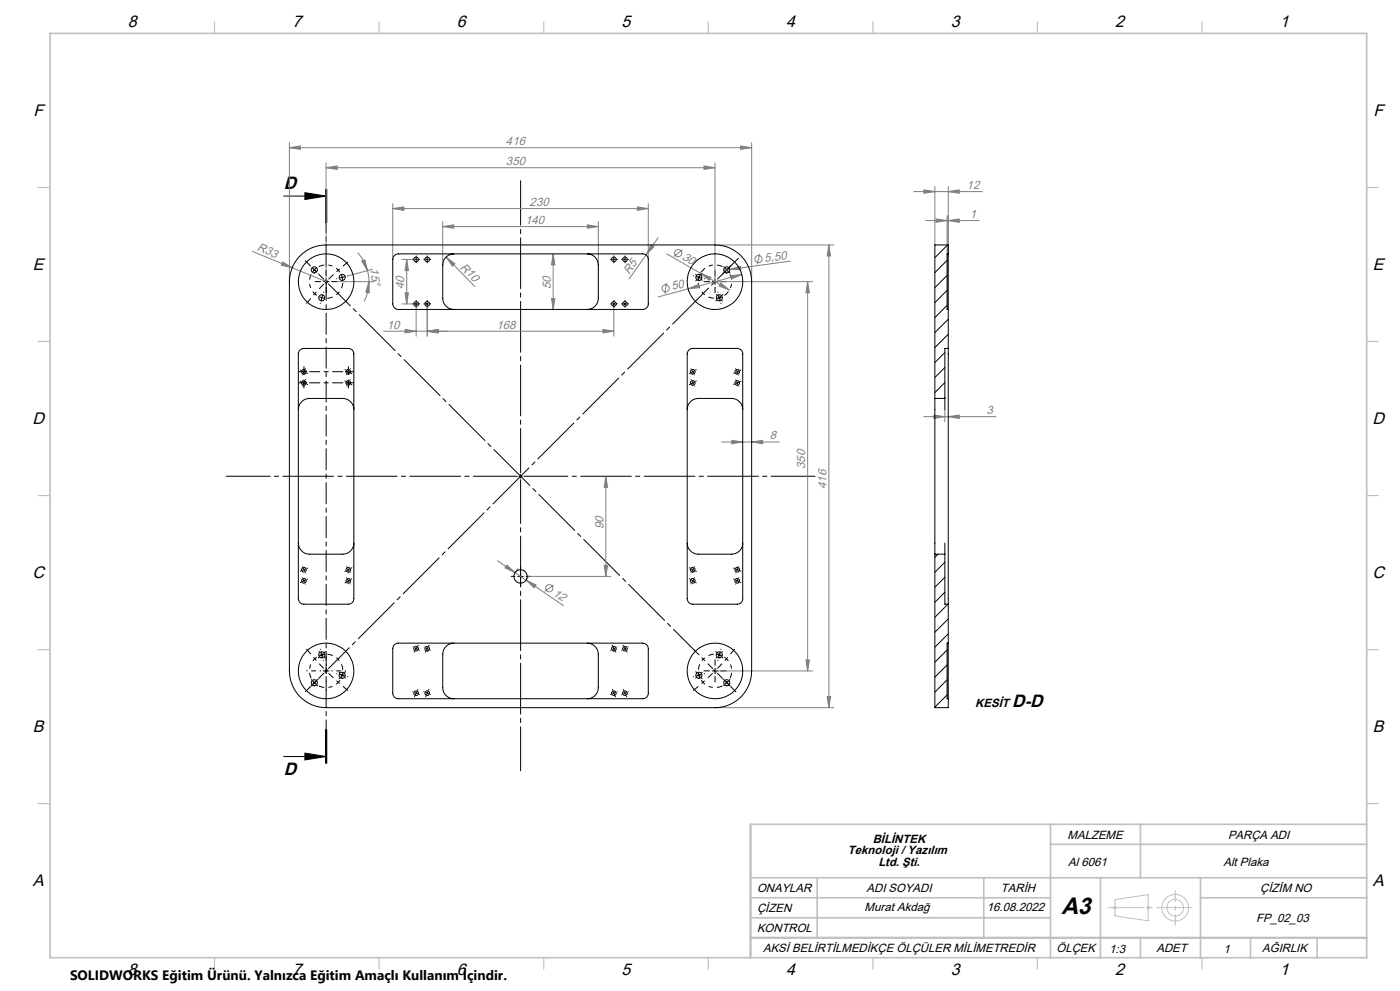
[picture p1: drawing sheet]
<svg xmlns="http://www.w3.org/2000/svg" width="420mm" height="297mm" viewBox="0 0 420 297" stroke-linecap="round" stroke-linejoin="round" font-family="sans-serif">
<g fill="none" stroke="#808080" stroke-width=".3">
<path d="M86.8 44.3l3.3-.6v1.1zM86.8 42.8v41.6M86.8 44.3h138.7M97.8 50.3l3.3-.6v1.1zM97.8 48.8v35.6l-10.1-4.1M97.8 50.3h116.7M211.2 49.7l3.3 .6-3.3 .5zM214.5 48.8v35.6h29.3M222.2 43.7l3.3 .6-3.3 .5zM225.5 42.8v41.6M274.1 57.4h20.6M277.2 56.9l3.3 .5-3.3 .5z"/>
<path d="M280.5 55.9v17.5M284.5 57.4l3.3-.5v1zM284.5 55.9v20.2M75.7 75.3l12 5M84.8 78.5l2.9 1.8-3.3-.8zM107.3 75.7l1.5 2.1 1.4 3.3M108.5 78.2l1-.3 .7 3.2zM117.8 62.5l3.3-.5v1zM117.8 61v16.7M117.8 62.5h76.7M120.5 77.7h3.3M122 77.7v13.4"/>
<path d="M122 77.7l.5 3.4h-1zM132.8 67.9l3.3-.5v1zM132.8 66.4v13M132.8 67.9h46.7M133.8 77l2.7 2.1-.8 .7zM133.8 77l8.7 8.9M165.9 76.1l.6 3.3h-1zM165.9 76.1v16.6M176.2 67.4l3.3 .5-3.3 .5zM179.5 66.4v13M191.2 62l3.3 .5-3.3 .5zM193.8 76.4l-5.1 7.2"/>
<path d="M194.5 61v16.7M195.3 73.4l.8 .6-2.3 2.4zM197.4 71.2l-3.6 5.2M200.1 76.1l10.1 5.8M204.8 74.8l-2.7 2.1M214.5 73.4h35.7M227.9 76.1l-.7 3.2M237.1 78.2l-20 2.8M248.7 73.4v138.7M248.7 73.4l.5 3.3h-1.1zM277.8 66.1h16M280.8 65.6l3.3 .5-3.3 .5z"/>
<path d="M284.1 64.6v11.5M284.5 66.1l3.3-.5v1zM101.2 84.4h11M110.2 81.1l.5 3.3M110.7 84.4l.1 3.4-1.1-.2zM110.7 84.4l-.4 3.1-1.1 2.9M111.7 80.7l-7.3 2M120.5 91.1h3.3M121.5 87.8h1l-.5 3.3zM121.5 98.7l3.3 .6-3.3 .5zM124.8 92.1v8.6M128.2 99.3l3.3-.6v1.1z"/>
<path d="M128.2 92.1v8.6M165.5 89.5h1l-.6 3.2zM180.9 98.7l3.2 .6-3.2 .5zM184.1 99.3h-69M184.1 92.1v8.6M199.9 84.8l-.4 3.2M206.4 86.6l3.1-1.4 .3 1zM206.4 86.6l-9 2.4M210.2 81.9l8.6 5M210.2 81.9l3.1 1.2-.5 .9zM210.4 81.6l-.8 1.7M216.2 84.8l2.6 2.1-3.1-1.2z"/>
<path d="M218.9 80.7l3.2-.9 .2 1zM219.2 82.6l3.3-.3-3 1.3zM222.5 82.3l-16.1 4.3M242.3 84.4l.5 3.3h-1zM242.3 84.4v116.7M216.5 132.5h17.3M219.5 132l3.3 .5-3.3 .5zM225.5 132.5l3.3-.5v1zM277.1 124.9h21.7M280.2 124.4l3.3 .5-3.3 .5zM283.5 122.8v3.6M284.5 124.9l3.3-.5v1z"/>
<path d="M181.8 142.8l.5 3.2h-1zM181.8 142.8v30M149.3 168.1l8.5 5.8M152.1 169.4l2.4 2.2-3-1.4zM155.4 170.4l-.9 1.2M157.8 173.9l3 1.4-.5 .8zM157.8 173.9l11.3 7.7M158.6 172.6l-.8 1.3M159 172.8h24.3M166.2 175.4l-2.8 1.8M181.3 169.4h1l-.5 3.4zM241.8 197.8h1l-.5 3.3z"/>
<path d="M214.5 201.1h29.3M214.5 212.1h35.7M248.1 208.8h1.1l-.5 3.3z"/>
<circle cx="203.5" cy="75.9" r="1.08"/>
<circle cx="227.5" cy="77.6" r="1.08"/>
<circle cx="199.7" cy="86.4" r="1.07"/>
<circle cx="164.8" cy="176.3" r="1.07"/>
</g>
<g fill="none" stroke="#000" stroke-width=".3" stroke-dasharray="15.2 1.3 1.3 1.3" stroke-linecap="butt">
<path d="M94.3 80.9l-.5 .6M94.3 80.9l.6-.6M96.6 89.2l.8 .2M96.6 89.2l-.8-.3M97.8 84.4l-.3 .4M97.8 84.4l.4-.4M208.9 82.4l-.3-.2M209.7 83.1l-.4-.3M209.7 83.1l.4 .3M209.7 83.1l-.2 .8M209.7 83.1l.3-.8M210.4 83.8l.3 .3"/>
<path d="M215.1 88.5l-.2-.3M215.8 89.2l-.3-.3M215.8 89.2l.3 .4M215.8 89.2l.8-.3M215.8 89.2l-.8 .2M216.5 90l.2 .3M217.3 80.2l-.3-.3M218.1 80.9l-.4-.4M218.1 80.9l.3 .3M218.8 81.6l.2 .3M90.8 112.3l-.1 .2M90.8 115.7l-.1 .1"/>
<path d="M91.2 111.4l-.2 .5M91.2 111.4l.2-.4M91.2 114.7l-.2 .5M91.2 114.7l.2-.4M91.6 113.8l.1-.2M91.6 110.5l.1-.2M104 112.3l-.1 .1M104 115.6v.2M104.5 114.7l-.2 .5M104.5 114.7l.3-.4M104.5 111.4l-.2 .4M104.5 111.4l.3-.4"/>
<path d="M105 113.9l.1-.2M105 110.5l.1-.1M207.3 110.5l-.1-.1M207.4 113.9l-.1-.2M207.8 114.7l-.2-.4M207.8 114.7l.3 .5M207.8 111.4l-.2-.4M207.8 111.4l.3 .4M208.3 115.6l.1 .2M208.4 112.3l.1 .1M220.7 110.5v-.2M220.8 113.8l-.1-.2"/>
<path d="M221.2 111.4l-.2-.4M221.2 111.4l.2 .5M221.2 114.7l-.2-.4M221.2 114.7l.2 .5M221.6 115.7v.1M221.6 112.3l.1 .2M90.8 173.2l-.1-.2M90.8 169.8l-.1-.2M91.2 174.1l.2 .4M91.2 174.1l-.2-.5M91.2 170.7l.2 .5M91.2 170.7l-.2-.4"/>
<path d="M91.6 171.6l.1 .2M91.6 175l.1 .1M104 173.2l-.1-.2M104 169.9v-.2M104.5 170.7l.3 .5M104.5 170.7l-.2-.4M104.5 174.1l.3 .4M104.5 174.1l-.2-.5M105 171.6l.1 .2M105 174.9l.1 .2M207.3 174.9l-.1 .2M207.4 171.6l-.1 .2"/>
<path d="M207.8 170.7l.3-.4M207.8 170.7l-.2 .5M207.8 174.1l.3-.5M207.8 174.1l-.2 .4M208.3 169.9l.1-.2M208.4 173.2l.1-.2M220.7 175v.1M220.8 171.6l-.1 .2M221.2 174.1l.2-.5M221.2 174.1l-.2 .4M221.2 170.7l.2-.4M221.2 170.7l-.2 .5"/>
<path d="M221.6 169.8v-.2M221.6 173.2l.1-.2M95.9 195.5l-.3-.3M96.6 196.2l.3 .4M96.6 196.2l-.4-.3M97.2 197l.3 .3M124 193.9l-.2-.1M124.8 194.4l.5 .3M124.8 194.4l-.4-.3M125.7 194.9l.2 .1M127.3 193.9l-.2-.1M128.2 194.4l.4 .2"/>
<path d="M128.2 194.4l-.5-.2M129.1 194.9l.1 .1M183.3 194.9l-.2 .1M184.2 194.4l.4-.2M184.2 194.4l-.5 .2M185.1 193.9l.1-.1M186.7 194.9l-.2 .1M187.5 194.4l.4-.3M187.5 194.4l-.4 .3M188.4 193.9l.1-.1M215.1 197l-.2 .3M215.8 196.2l.3-.3"/>
<path d="M215.8 196.2l-.3 .4M216.5 195.5l.2-.3M93.6 203.9l-.3-.3M94.3 204.6l.6 .5M94.3 204.6l-.5-.6M94.3 204.6l.4 .4M94.3 204.6l-.3-.4M95 205.3l.3 .3M97.8 201.1l.4 .3M97.8 201.1l-.3-.4M101.9 201.7l-.3-.3M102.7 202.4l.1-.9"/>
<path d="M102.7 202.4l-.3 .7M102.7 202.4l.4 .3M102.7 202.4l-.4-.4M103.4 203l.3 .3M124 207.3l-.2-.1M124.8 207.7l.5 .2M124.8 207.7l-.4-.2M125.8 208.2h.1M127.3 207.3l-.2-.1M128.2 207.7l.4 .2M128.2 207.7l-.5-.2M129.1 208.1l.2 .1"/>
<path d="M183.3 208.1l-.2 .1M184.2 207.7l.4-.2M184.2 207.7l-.5 .2M185.1 207.3l.2-.1M186.6 208.2h-.2M187.5 207.7l.5-.2M187.5 207.7l-.4 .2M188.4 207.3l.2-.1M208.9 203l-.3 .3M209.7 202.4l.4-.4M209.7 202.4l-.4 .3M209.7 202.4l.3 .7"/>
<path d="M209.7 202.4l-.2-.9M210.4 201.7l.3-.3M214.5 201.1l.4-.4M214.5 201.1l-.3 .3M217.3 205.3l-.3 .3M218.1 204.6l.3-.4M218.1 204.6l-.4 .4M218.1 204.6l.5-.6M218.1 204.6l-.7 .5M218.8 203.9l.2-.3"/>
</g>
<path d="M216.7 79.9a5 5 0 0 0-6.3 1.7M93.4 82.2a5 5 0 0 0 1.6 6.3M98.2 89.4a5 5 0 0 0 4.6-4.6M102 81.6a5 5 0 0 0-6.3-1.7M209.5 84.8a5 5 0 0 0 4.7 4.6M217.3 88.5a5 5 0 0 0 1.7-6.3M95 196.9a5 5 0 0 0-1.6 6.4M214.2 196.1a5 5 0 0 0-4.7 4.6M95.7 205.6a5 5 0 0 0 6.3-1.7M102.8 200.7a5 5 0 0 0-4.6-4.6M210.4 203.9a5 5 0 0 0 6.3 1.7M219 203.3a5 5 0 0 0-1.7-6.4" fill="none" stroke="#000" stroke-width=".3" stroke-dasharray="15.2 1.3 1.3 1.3" stroke-dashoffset="13.6" stroke-linecap="butt"/>
<path d="M97.1 85.1l-5.2 5.9M98.6 83.7l5.8-5.2M97.1 200.4l-5.2-5.9M98.6 201.8l5.8 5.2M213.8 201.8l-5.9 5.2M215.2 200.4l5.2-5.9" fill="none" stroke="#000" stroke-width=".3" stroke-dasharray="15.2 1.3 1.3 1.3" stroke-dashoffset="13.2" stroke-linecap="butt"/>
<g fill="none" stroke="#000" stroke-width=".3">
<path d="M85.1 58.8h12.7M91.5 57.7l6.3 1.1-6.3 1zM97.7 56.8v10M97.8 56.8v10M98 56.8v10M124.5 77.7h.7M124.8 77.4v.7M127.8 77.7h.7M128.2 77.4v.7M183.8 77.7h.7M184.2 77.4v.7M187.1 77.7h.7"/>
<path d="M187.5 77.4v.7M102.4 82.3l.4 1.7M103.5 82.9l-1.7 .4M124.5 91.1h.7M124.8 90.8v.6M127.8 91.1h.7M128.2 90.8v.6M183.8 91.1h.7M184.2 90.8v.6M187.1 91.1h.7M187.5 90.8v.6M217.4 80.4l.6 .5"/>
<path d="M218 80.9l.6 .6M218 80.9l-.5 .6M218.6 80.3l-.6 .6M103.7 111.4h1.6M104.5 110.6v1.7M155.7 142.8h1M156.2 142.2v1.1M155.3 172.8h1.7M156.2 171.9v1.7M96.3 195.4l.2 .8M96.5 196.2l-.8 .3M96.5 196.2l.3 .9"/>
<path d="M97.4 196.1l-.9 .1M215 196.1l1.6 .4M216 195.4l-.4 1.7M97.7 218.7v10M97.8 218.7v10M98 218.7v10zM85.1 226.7h12.7M91.5 225.7l6.3 1-6.3 1z"/>
</g>
<g fill="none" stroke="#c0c0c0" stroke-width=".3">
<path d="M333.9 272h1.1M334.1 271.7l.7 .7M334.5 269.6l10-1.5v7.9l-10-1.5zM334.8 271.7l-.7 .7M344 272h.9M344.1 271.7l.7 .7M344.8 271.7l-.7 .7"/>
<circle cx="352.6" cy="272.1" r="4"/>
<circle cx="352.6" cy="272" r="2.5"/>
</g>
<g fill="none" stroke="#000" stroke-width=".3" stroke-dasharray="15.2 1.3 1.3 1.3">
<path d="M93.1 79.7v-.1M124.2 77.7h-.4M124.8 77.1v-.4M124.8 78.4v.4M125.5 77.7h.4M127.5 77.7h-.4M128.2 77.1v-.4M128.2 78.4v.4M128.8 77.7h.4M183.5 77.7h-.4M184.2 77.1v-.4M184.2 78.4v.4"/>
<path d="M184.8 77.7h.4M186.8 77.7h-.3M187.5 77.1v-.4M187.5 78.4v.4M188.2 77.7h.3M219.2 79.7l.1-.1M94.3 80.9l-.6-.6M94.3 80.9l.6 .6M95.5 82l.1 .1M96.1 90.8v.1M96.2 84.4h-1.7M96.6 89.2l-.3 .8"/>
<path d="M96.6 89.2l.2-.8M97 87.6v-.1M97.8 84.4l-.3-.4M97.8 84.4l.4 .4M97.8 84.4v-.8M97.8 84.4h-.8M97.8 84.4v.8M97.8 84.4h.9M97.8 82.7v-1.6M97.8 86.1v1.6M99.5 84.4h1.7M101.1 83.5l-.1 .1"/>
<path d="M104.3 82.7h.1M124.2 91.1h-.4M124.8 90.4v-.4M124.8 91.7v.4M125.5 91.1h.4M127.5 91.1h-.4M128.2 90.4v-.4M128.2 91.7v.4M128.8 91.1h.4M183.5 91.1h-.4M184.2 90.4v-.4M184.2 91.7v.4"/>
<path d="M184.8 91.1h.4M186.8 91.1h-.3M187.5 90.4v-.4M187.5 91.7v.4M188.2 91.1h.3M208.1 82.7h-.1M209 83.9l-.3 .3M209.7 83.1l.3-.4M209.7 83.1l-.3 .4M209.7 83.1l-.8-.2M209.7 83.1l.8 .2M210.4 82.4l.2-.3"/>
<path d="M211.3 83.5l.1 .1M212.8 84.4h-1.6M214.5 84.4v-.8M214.5 84.4h-.8M214.5 84.4v.8M214.5 84.4h.8M214.5 82.7v-1.6M214.5 86.1v1.6M215.1 89.9l-.3 .3M215.4 87.6v-.1M215.8 89.2l.4-.3M215.8 89.2l-.4 .4"/>
<path d="M215.8 89.2l.2 .8M215.8 89.2l-.2-.8M216.2 84.4h1.6M216.2 90.8l.1 .1M216.6 88.6l.3-.3M216.9 82l-.1 .1M217.3 81.6l-.3 .3M218.1 80.9l.3-.4M218.1 80.9l-.4 .3M218.8 80.2l.3-.3M90.3 114.3h-.2M90.3 111l-.2-.1"/>
<path d="M90.3 114.7h-.7M90.3 111.4h-.7M91.2 114.7v-.8M91.2 114.7h-.9M91.2 114.7v.9M91.2 114.7h.8M91.2 115.6v.7M91.2 111.4v-.8M91.2 111.4h-.9M91.2 111.4v.8M91.2 111.4h.8M91.2 110.6v-.7"/>
<path d="M91.2 111.4l-.5-.2M91.2 111.4l.4 .2M91.2 114.7l-.5-.2M91.2 114.7l.4 .2M92.1 111.8l.2 .1M92.1 115.1l.2 .1M103.6 114.3l-.1-.1M103.7 110.9l-.2-.1M104.5 110.6v-.7M104.5 114.7v-.8M104.5 114.7h-.8M104.5 114.7v.9"/>
<path d="M104.5 114.7h.8M104.5 115.6v.7M104.5 114.7l-.4-.2M104.5 114.7l.5 .3M104.5 111.4l-.4-.3M104.5 111.4l.4 .3M105.3 111.4h.7M105.3 114.7h.7M105.4 111.9l.1 .1M105.4 115.2l.2 .1M207 115.2l-.2 .1M207 111.9l-.2 .1"/>
<path d="M207.8 114.7l.5-.2M207.8 114.7l-.4 .3M207.8 111.4l.5-.3M207.8 111.4l-.4 .3M208.7 110.9l.2-.1M208.7 114.3l.2-.1M220.3 115.1l-.2 .1M220.3 111.8l-.2 .1M221.2 111.4l.4-.2M221.2 111.4l-.5 .2M221.2 114.7l.4-.2M221.2 114.7l-.5 .2"/>
<path d="M222.1 111l.2-.1M222.1 114.3h.2M90.3 171.1l-.2 .1M90.3 174.5l-.2 .1M91.2 174.1l-.5 .2M91.2 174.1l.4-.3M91.2 170.7l-.5 .2M91.2 170.7l.4-.2M92.1 173.6l.2-.1M92.1 170.3h.2M103.6 171.2l-.1 .1M103.7 174.6l-.2 .1"/>
<path d="M104.5 170.7l-.4 .3M104.5 170.7l.5-.2M104.5 174.1l-.4 .2M104.5 174.1l.4-.3M105.4 173.5l.1-.1M105.4 170.3l.2-.1M154.5 172.7h-1.2M156.2 171.1v-1.2M156.2 174.4v1.2M157.8 172.7h1.2M207 170.3l-.2-.1M207 173.5l-.2-.1"/>
<path d="M207.8 170.7l.5 .3M207.8 170.7l-.4-.2M207.8 174.1l.5 .2M207.8 174.1l-.4-.3M208.7 174.6l.2 .1M208.7 171.2l.2 .1M220.3 170.3h-.2M220.3 173.6l-.2-.1M221.2 174.1l.4 .2M221.2 174.1l-.5-.3M221.2 170.7l.4 .2M221.2 170.7l-.5-.2"/>
<path d="M222.1 174.5l.2 .1M222.1 171.1l.2 .1M95.8 196.9l-.3 .3M96.1 194.6v-.1M96.6 196.2l-.4 .4M96.6 196.2l.3-.3M97 197.8v.1M97.3 195.6l.3-.3M124.3 195.3l-.1 .1M124.8 194.4l-.2 .4M124.8 194.4l.3-.4M125.4 193.5l.1-.1"/>
<path d="M127.7 195.3l-.1 .2M128.2 194.4l-.3 .4M128.2 194.4l.2-.4M128.7 193.5l.1-.2M183.7 193.5l-.1-.2M184.2 194.4l.2 .4M184.2 194.4l-.3-.4M184.7 195.3l.1 .2M187 193.5l-.1-.1M187.5 194.4l.3 .4M187.5 194.4l-.2-.4M188 195.3l.1 .1"/>
<path d="M214.5 199.4v-1.7M215.1 195.6l-.3-.3M215.4 197.8v.1M215.8 196.2l.4 .4M215.8 196.2l-.4-.3M216.2 194.6l.1-.1M216.6 196.9l.3 .3M93.1 205.8h.1M93.6 205.3l-.3 .3M94.3 204.6l-.6 .6M94.3 204.6l.6-.6M94.3 204.6l-.3 .4"/>
<path d="M94.3 204.6l.4-.4M95 203.9l.3-.3M95.5 203.4h.1M97.8 201.1v-.9M97.8 201.1h-.8M97.8 201.1v.8M97.8 201.1h.9M97.8 201.1l-.3 .3M97.8 201.1l.4-.4M101.1 201.9h-.1M102 203.1l-.3 .3M102.7 202.4l.8 .2"/>
<path d="M102.7 202.4l-.8-.3M102.7 202.4l-.4 .3M102.7 202.4l.3-.4M103.3 201.6l.3-.3M104.3 202.8h.1M124.4 208.6l-.1 .2M124.8 207.7l-.2 .5M124.8 207.7l.3-.4M125.3 206.8l.1-.1M127.8 208.7l-.1 .1M128.2 207.7l-.2 .5M128.2 207.7l.2-.4"/>
<path d="M128.6 206.8l.1-.2M183.8 206.8l-.1-.2M184.2 207.7l.2 .5M184.2 207.7l-.2-.4M184.6 208.7l.1 .1M187.1 206.8l-.1-.1M187.5 207.7l.2 .5M187.5 207.7l-.2-.4M187.9 208.6l.1 .2M208.1 202.8h-.1M209 201.6l-.3-.3M209.7 202.4l.3 .3"/>
<path d="M209.7 202.4l-.3-.4M209.7 202.4l-.8 .2M209.7 202.4l.8-.3M210.4 203.1l.2 .3M211.3 201.9h.1M212.8 201.1h-1.6M214.5 201.1l.4 .3M214.5 201.1l-.3-.4M214.5 201.1v-.9M214.5 201.1h-.8M214.5 201.1v.8M214.5 201.1h.8"/>
<path d="M214.5 202.7v1.7M216.2 201.1h1.6M216.9 203.4h-.1M217.3 203.9l-.3-.3M218.1 204.6l.3 .4M218.1 204.6l-.4-.4M218.1 204.6l.5 .6M218.1 204.6l-.6-.6M218.8 205.3l.3 .3M219.2 205.8h.1"/>
</g>
<path d="M92.8 114.7h10M92.8 111.4h10" fill="none" stroke="#000" stroke-width=".3" stroke-dasharray="15.2 1.3 1.3 1.3" stroke-dashoffset="12.1"/>
<path d="M97.8 199.4v-4.2M96.2 201.1h-4.2M97.8 202.7v4.2M99.5 201.1h4.2" fill="none" stroke="#000" stroke-width=".3" stroke-dasharray="15.2 1.3 1.3 1.3" stroke-dashoffset="15.1"/>
<path d="M156.2 141.7v-87.5" fill="none" stroke="#000" stroke-width=".3" stroke-dasharray="15.2 1.3 1.3 1.3" stroke-dashoffset="1.9"/>
<path d="M155.2 142.7h-87.3M156.2 143.7v87.3M157.2 142.7h87.3" fill="none" stroke="#000" stroke-width=".3" stroke-dasharray="15.2 1.3 1.3 1.3" stroke-dashoffset="2.1"/>
<path d="M97.1 83.7l-5.5-5.5M97.1 201.8l-5.5 5.5M213.8 200.4l-5.5-5.6M215.2 201.8l5.6 5.5" fill="none" stroke="#000" stroke-width=".3" stroke-dasharray="15.2 1.3 1.3 1.3" stroke-dashoffset="13.2"/>
<path d="M98.6 85.1l110 110" fill="none" stroke="#000" stroke-width=".3" stroke-dasharray="15.2 1.3 1.3 1.3" stroke-dashoffset="6"/>
<path d="M98.6 200.4l122.9-123" fill="none" stroke="#000" stroke-width=".3" stroke-dasharray="15.2 1.3 1.3 1.3" stroke-dashoffset="6.4"/>
<path d="M97.8 56.8v171.9" fill="none" stroke="#000" stroke-width=".3" stroke-dasharray="6.3 1.3 1.3 1.3" stroke-dashoffset="3.6"/>
<path d="M332.5 272h25.1" fill="none" stroke="#c0c0c0" stroke-width=".3" stroke-dasharray="15.2 1.3 1.3 1.3" stroke-dashoffset="4.6"/>
<path d="M352.6 266.9v10.6" fill="none" stroke="#c0c0c0" stroke-width=".3" stroke-dasharray="15.2 1.3 1.3 1.3" stroke-dashoffset="11.9"/>
<g fill="none" stroke="#c0c0c0" stroke-width=".35">
<path d="M64.3 6.5v3.5M113.7 6.5v3.5M163.1 6.5v3.5M212.5 6.5v3.5M261.9 6.5v3.5M311.2 6.5v3.5M360.6 6.5v3.5M11.5 56.2h3.5M410 56.2h3.5M11.5 102.3h3.5M410 102.3h3.5M11.5 148.5h3.5"/>
<path d="M410 148.5h3.5M11.5 194.7h3.5M410 194.7h3.5M11.5 240.8h3.5M410 240.8h3.5M64.3 287v3.5M113.7 287v3.5M163.1 287v3.5M212.5 287v3.5M261.9 287v3.5M311.2 287v3.5M360.6 287v3.5"/>
</g>
<g fill="none" stroke="#c0c0c0" stroke-width=".5">
<path d="M15 10h395v277h-395zM225.1 247h184.9M315.1 247v40M315.1 253h94.9M342.1 247v16.1M225.1 269.1h90M225.1 263.1h184.9M225.1 275.1h90M245.1 263.1v18M295.1 263.1v18M330.1 263.1v23.9M360.2 263.1v23.9"/>
<path d="M360.2 269.1h49.8M342.1 281.1v5.9M375.1 281.1v5.9M395.1 281.1v6"/>
</g>
<path d="M225.1 247v40M225.1 281.1h184.9" fill="none" stroke="#c0c0c0" stroke-width=".7"/>
<path d="M91.5 57.7l6.3 1.1-6.3 1zM91.5 225.7l6.3 1-6.3 1z" fill="#000"/>
<g fill="#808080">
<path d="M84.8 78.5l2.9 1.8-3.3-.8z"/>
<path d="M218.9 80.7l3.2-.9 .2 1z"/>
<path d="M195.3 73.4l.8 .6-2.3 2.4z"/>
<path d="M133.8 77l2.7 2.1-.8 .7z"/>
<path d="M110.7 84.4l.1 3.4-1.1-.2zM108.5 78.2l1-.3 .7 3.2z"/>
<path d="M216.2 84.8l-.5 .9 3.1 1.2zM210.2 81.9l2.6 2.1 .5-.9z"/>
<path d="M128.2 99.3l3.3-.6v1.1zM121.5 98.7l3.3 .6-3.3 .5zM284.5 66.1l3.3-.5v1zM280.8 65.6l3.3 .5-3.3 .5z"/>
<path d="M117.8 62.5l3.3-.5v1zM191.2 62l3.3 .5-3.3 .5zM128.2 99.3l3.3-.6v1.1zM180.9 98.7l3.2 .6-3.2 .5zM280.2 124.4l3.3 .5-3.3 .5zM284.5 124.9l3.3-.5v1z"/>
<path d="M219.5 132l3.3 .5-3.3 .5zM225.5 132.5l3.3-.5v1z"/>
<path d="M132.8 67.9l3.3-.5v1zM176.2 67.4l3.3 .5-3.3 .5z"/>
<path d="M222.2 43.7l3.3 .6-3.3 .5zM86.8 44.3l3.3-.6v1.1z"/>
<path d="M219.2 82.6l.3 1 3-1.3zM206.4 86.6l3.4-.4-.3-1z"/>
<path d="M241.8 197.8h1l-.5 3.3zM242.3 84.4l.5 3.3h-1z"/>
<path d="M181.3 169.4h1l-.5 3.4zM181.8 142.8l.5 3.2h-1z"/>
<path d="M165.5 89.5h1l-.6 3.2zM165.9 76.1l.6 3.3h-1z"/>
<path d="M248.7 73.4l.5 3.3h-1.1zM248.1 208.8h1.1l-.5 3.3zM122 77.7l.5 3.4h-1zM121.5 87.8h1l-.5 3.3z"/>
<path d="M152.1 169.4l2.4 2.2-3-1.4zM157.8 173.9l3 1.4-.5 .8z"/>
<path d="M97.8 50.3l3.3-.6v1.1zM211.2 49.7l3.3 .6-3.3 .5z"/>
<path d="M277.2 56.9l3.3 .5-3.3 .5zM284.5 57.4l3.3-.5v1z"/>
</g>
<g fill="none" stroke="#000" stroke-width=".3">
<path d="M89.6 77a11.1 11.1 0 0 1 8.2-3.6h116.7a11 11 0 0 1 11 11v116.7a11 11 0 0 1-11 11h-116.7a11 11 0 0 1-11-11v-116.7a11.5 11.5 0 0 1 2.8-7.4zM118.3 76.6l.6-.4 .6-.1h73.3a1.69 1.69 0 0 1 1.7 1.6v13.4a1.69 1.69 0 0 1-1.7 1.6h-73.3a1.69 1.69 0 0 1-1.7-1.6v-13.4zM136.2 76.1a3.3 3.3 0 0 0-3.4 3.3v10a3.3 3.3 0 0 0 3.4 3.3M176.2 76.1a3.3 3.3 0 0 1 3.3 3.3v10a3.3 3.3 0 0 1-3.3 3.3M284.1 78l-3.6 3.7M284.3 73.4l-3.8 3.8M284.5 76.1v16.6M284.5 76.1h-.4v16.6h.4M284.5 76.1v-2.7h-4v46M284.1 82.5l-3.6 3.7M284.1 87l-3.6 3.7M284.1 91.5l-3.6 3.7"/>
<path d="M284.5 95.7l-4 4M284.5 92.7v11.7M90 104.9l1.2-.5h13.3a1.63 1.63 0 0 1 1.7 1.7v73.3a1.63 1.63 0 0 1-1.7 1.7h-13.3a1.69 1.69 0 0 1-1.7-1.7v-73.3zM206.7 104.9l1.1-.5h13.4a1.63 1.63 0 0 1 1.6 1.7v73.3a1.63 1.63 0 0 1-1.6 1.7h-13.4a1.69 1.69 0 0 1-1.6-1.7v-73.3zM280.5 119.4v46.7M280.5 119.4h3M283.5 105.7l-3 3M283.5 110.1l-3 3M283.5 114.6l-3 3M283.5 119.1l-.3 .3M283.5 119.4v3.4M284.5 100.2l-4 4"/>
<path d="M284.5 104.4v76.7M284.5 104.4h-1v15M89.5 122.8a3.4 3.4 0 0 1 3.3-3.4h10a3.3 3.3 0 0 1 3.4 3.4M206.2 122.8a3.4 3.4 0 0 1 3.3-3.4h10a3.3 3.3 0 0 1 3.3 3.4M89.5 162.8a3.4 3.4 0 0 0 3.3 3.3h10a3.3 3.3 0 0 0 3.4-3.3M206.2 162.8a3.4 3.4 0 0 0 3.3 3.3h10a3.3 3.3 0 0 0 3.3-3.3M280.5 166.1v46h4v-2.7M280.5 166.1h3M281.4 166.1l-.9 .9M283.5 168.5l-3 3M283.5 173l-3 3M283.5 177.5l-3 3"/>
<path d="M283.5 162.8v3.3M283.5 166.1v15h1M118.3 193.2l1.2-.4h73.3a1.69 1.69 0 0 1 1.7 1.6v13.3a1.63 1.63 0 0 1-1.7 1.7h-73.3a1.63 1.63 0 0 1-1.7-1.7v-13.3zM136.2 192.8a3.4 3.4 0 0 0-3.4 3.3v10a3.3 3.3 0 0 0 3.4 3.3M176.2 192.8a3.4 3.4 0 0 1 3.3 3.3v10a3.3 3.3 0 0 1-3.3 3.3M284.1 194.8l-3.6 3.7M284.1 199.3l-3.6 3.6M284.4 181.1l-3.9 3.9M284.5 185.5l-4 4M284.5 190l-4 4M284.5 192.8v16.6M284.5 192.8h-.4v16.6h.4"/>
<path d="M284.5 181.1v11.7M284.1 203.8l-3.6 3.6M284.1 208.3l-3.6 3.6"/>
<circle cx="124.8" cy="77.7" r=".7"/>
<circle cx="128.2" cy="77.7" r=".7"/>
<circle cx="184.2" cy="77.7" r=".69"/>
<circle cx="187.5" cy="77.7" r=".7"/>
<circle cx="94.3" cy="80.9" r=".92"/>
<circle cx="96.5" cy="89.3" r=".91"/>
<circle cx="97.8" cy="84.4" r="8.3"/>
<circle cx="102.7" cy="83.1" r=".91"/>
<circle cx="124.8" cy="91.1" r=".7"/>
<circle cx="128.2" cy="91.1" r=".7"/>
<circle cx="184.2" cy="91.1" r=".71"/>
<circle cx="187.5" cy="91.1" r=".7"/>
<circle cx="209.7" cy="83.1" r=".9"/>
<circle cx="214.5" cy="84.4" r="8.3"/>
<circle cx="215.8" cy="89.2" r=".92"/>
<circle cx="218" cy="80.9" r=".91"/>
<circle cx="91.2" cy="111.4" r=".71"/>
<circle cx="91.2" cy="114.8" r=".71"/>
<circle cx="104.5" cy="111.4" r=".7"/>
<circle cx="104.5" cy="114.8" r=".7"/>
<circle cx="207.8" cy="111.4" r=".7"/>
<circle cx="207.8" cy="114.8" r=".71"/>
<circle cx="221.2" cy="114.8" r=".7"/>
<circle cx="221.2" cy="111.4" r=".7"/>
<circle cx="91.2" cy="174.1" r=".71"/>
<circle cx="91.2" cy="170.7" r=".71"/>
<circle cx="104.5" cy="170.8" r=".7"/>
<circle cx="104.5" cy="174.1" r=".7"/>
<circle cx="156.2" cy="172.8" r="2"/>
<circle cx="207.8" cy="170.7" r=".71"/>
<circle cx="207.8" cy="174.1" r=".7"/>
<circle cx="221.2" cy="170.7" r=".7"/>
<circle cx="221.2" cy="174.1" r=".7"/>
<circle cx="96.5" cy="196.3" r=".9"/>
<circle cx="124.8" cy="194.4" r=".7"/>
<circle cx="128.2" cy="194.4" r=".7"/>
<circle cx="184.2" cy="194.4" r=".71"/>
<circle cx="187.5" cy="194.4" r=".7"/>
<circle cx="215.8" cy="196.2" r=".91"/>
<circle cx="94.3" cy="204.6" r=".91"/>
<circle cx="97.8" cy="201.1" r="8.3"/>
<circle cx="102.7" cy="202.4" r=".92"/>
<circle cx="124.8" cy="207.8" r=".7"/>
<circle cx="128.2" cy="207.8" r=".7"/>
<circle cx="184.2" cy="207.7" r=".69"/>
<circle cx="187.5" cy="207.8" r=".7"/>
<circle cx="209.7" cy="202.4" r=".91"/>
<circle cx="214.5" cy="201.1" r="8.3"/>
<circle cx="218" cy="204.6" r=".9"/>
</g>
<text font-size="7.1" x="318.4" y="273.9">A3</text>
<g font-size="5.3">
<text x="85.1" y="56.5">D</text>
<text x="303.6" y="212">D-D</text>
<text x="85.2" y="232.3">D</text>
</g>
<g font-size="5">
<text x="38.3" y="8.1">8</text>
<text x="87.7" y="8.1">7</text>
<text x="137.1" y="8.1">6</text>
<text x="186.5" y="8.1">5</text>
<text x="235.8" y="8.1">4</text>
<text x="285.2" y="8.1">3</text>
<text x="334.6" y="8.1">2</text>
<text x="384" y="8.1">1</text>
<text x="10" y="34.7">F</text>
<text x="412" y="34.7">F</text>
<text x="9.9" y="80.9">E</text>
<text x="411.9" y="80.9">E</text>
<text x="9.8" y="127">D</text>
<text x="411.8" y="127">D</text>
<text x="9.8" y="173.2">C</text>
<text x="411.8" y="173.2">C</text>
<text x="9.9" y="219.4">B</text>
<text x="411.9" y="219.4">B</text>
<text x="9.9" y="265.5">A</text>
<text x="411.9" y="265.5">A</text>
<text x="38.3" y="292.1">8</text>
<text x="87.7" y="292.1">7</text>
<text x="137.1" y="292.1">6</text>
<text x="186.5" y="292.1">5</text>
<text x="235.8" y="292.1">4</text>
<text x="285.2" y="292.1">3</text>
<text x="334.6" y="292.1">2</text>
<text x="384" y="292.1">1</text>
</g>
<text font-size="4.1" x="21" y="293.7">SOLIDWORKS Eğitim Ürünü. Yalnızca Eğitim Amaçlı Kullanım İçindir.</text>
<g font-size="3.6" fill="#808080">
<text x="151.8" y="43.5">416</text>
<text x="151.8" y="49.5">350</text>
<text x="290" y="56.6">12</text>
<text x="158.9" y="61.7">230</text>
<text x="290.9" y="65.3">1</text>
<text x="157.5" y="67.1">140</text>
<text x="76.9" y="75" transform="rotate(22 76.9 75)">R33</text>
<text x="204.4" y="77.7" transform="rotate(30 204.4 77.7)">30</text>
<text x="111.1" y="80.4" transform="rotate(84 111.1 80.4)">15°</text>
<text x="137.9" y="80.2" transform="rotate(45 137.9 80.2)">R10</text>
<text x="188.7" y="82.4" transform="rotate(-54 188.7 82.4)">R5</text>
<text x="229.5" y="78.5" transform="rotate(-8 229.5 78.5)">5,50</text>
<text x="121.3" y="86.7" transform="rotate(-90 121.3 86.7)">40</text>
<text x="165.2" y="86.7" transform="rotate(-90 165.2 86.7)">50</text>
<text x="201.7" y="87" transform="rotate(-15 201.7 87)">50</text>
<text x="116.1" y="98.5">10</text>
<text x="148.9" y="98.5">168</text>
<text x="295.9" y="124.1">3</text>
<text x="230.9" y="131.7">8</text>
<text x="241.5" y="140.6" transform="rotate(-90 241.5 140.6)">350</text>
<text x="247.9" y="146.5" transform="rotate(-90 247.9 146.5)">416</text>
<text x="181" y="158.6" transform="rotate(-90 181 158.6)">90</text>
<text x="165.6" y="178.2" transform="rotate(34 165.6 178.2)">12</text>
</g>
<g font-size="3.6">
<text x="292.6" y="212">KESİT</text>
<text x="320.3" y="251.6">MALZEME</text>
<text x="368.4" y="251.6">PARÇA ADI</text>
<text x="254.4" y="256.1">Teknoloji / Yazılım</text>
<text x="261.8" y="252.6">BİLİNTEK</text>
<text x="263.5" y="259.6">Ltd. Şti.</text>
<text x="320.4" y="259.6">Al 6061</text>
<text x="367" y="259.6">Alt Plaka</text>
<text x="227.1" y="267.4">ONAYLAR</text>
<text x="260" y="267.4">ADI SOYADI</text>
<text x="300.3" y="267.4">TARİH</text>
<text x="378.1" y="267.4">ÇİZİM NO</text>
<text x="227.1" y="273.4">ÇİZEN</text>
<text x="259.4" y="273">Murat Akdağ</text>
<text x="296.1" y="273">16.08.2022</text>
<text x="227.1" y="279.4">KONTROL</text>
<text x="376.8" y="276.4">FP_02_03</text>
<text x="228.9" y="285.3">AKSİ BELİRTİLMEDİKÇE ÖLÇÜLER MİLİMETREDİR</text>
<text x="317" y="285.3">ÖLÇEK</text>
<text x="332.7" y="285.5">1:3</text>
<text x="346.9" y="285.3">ADET</text>
<text x="367" y="285.5">1</text>
<text x="378.7" y="285.3">AĞIRLIK</text>
</g>
</svg>
